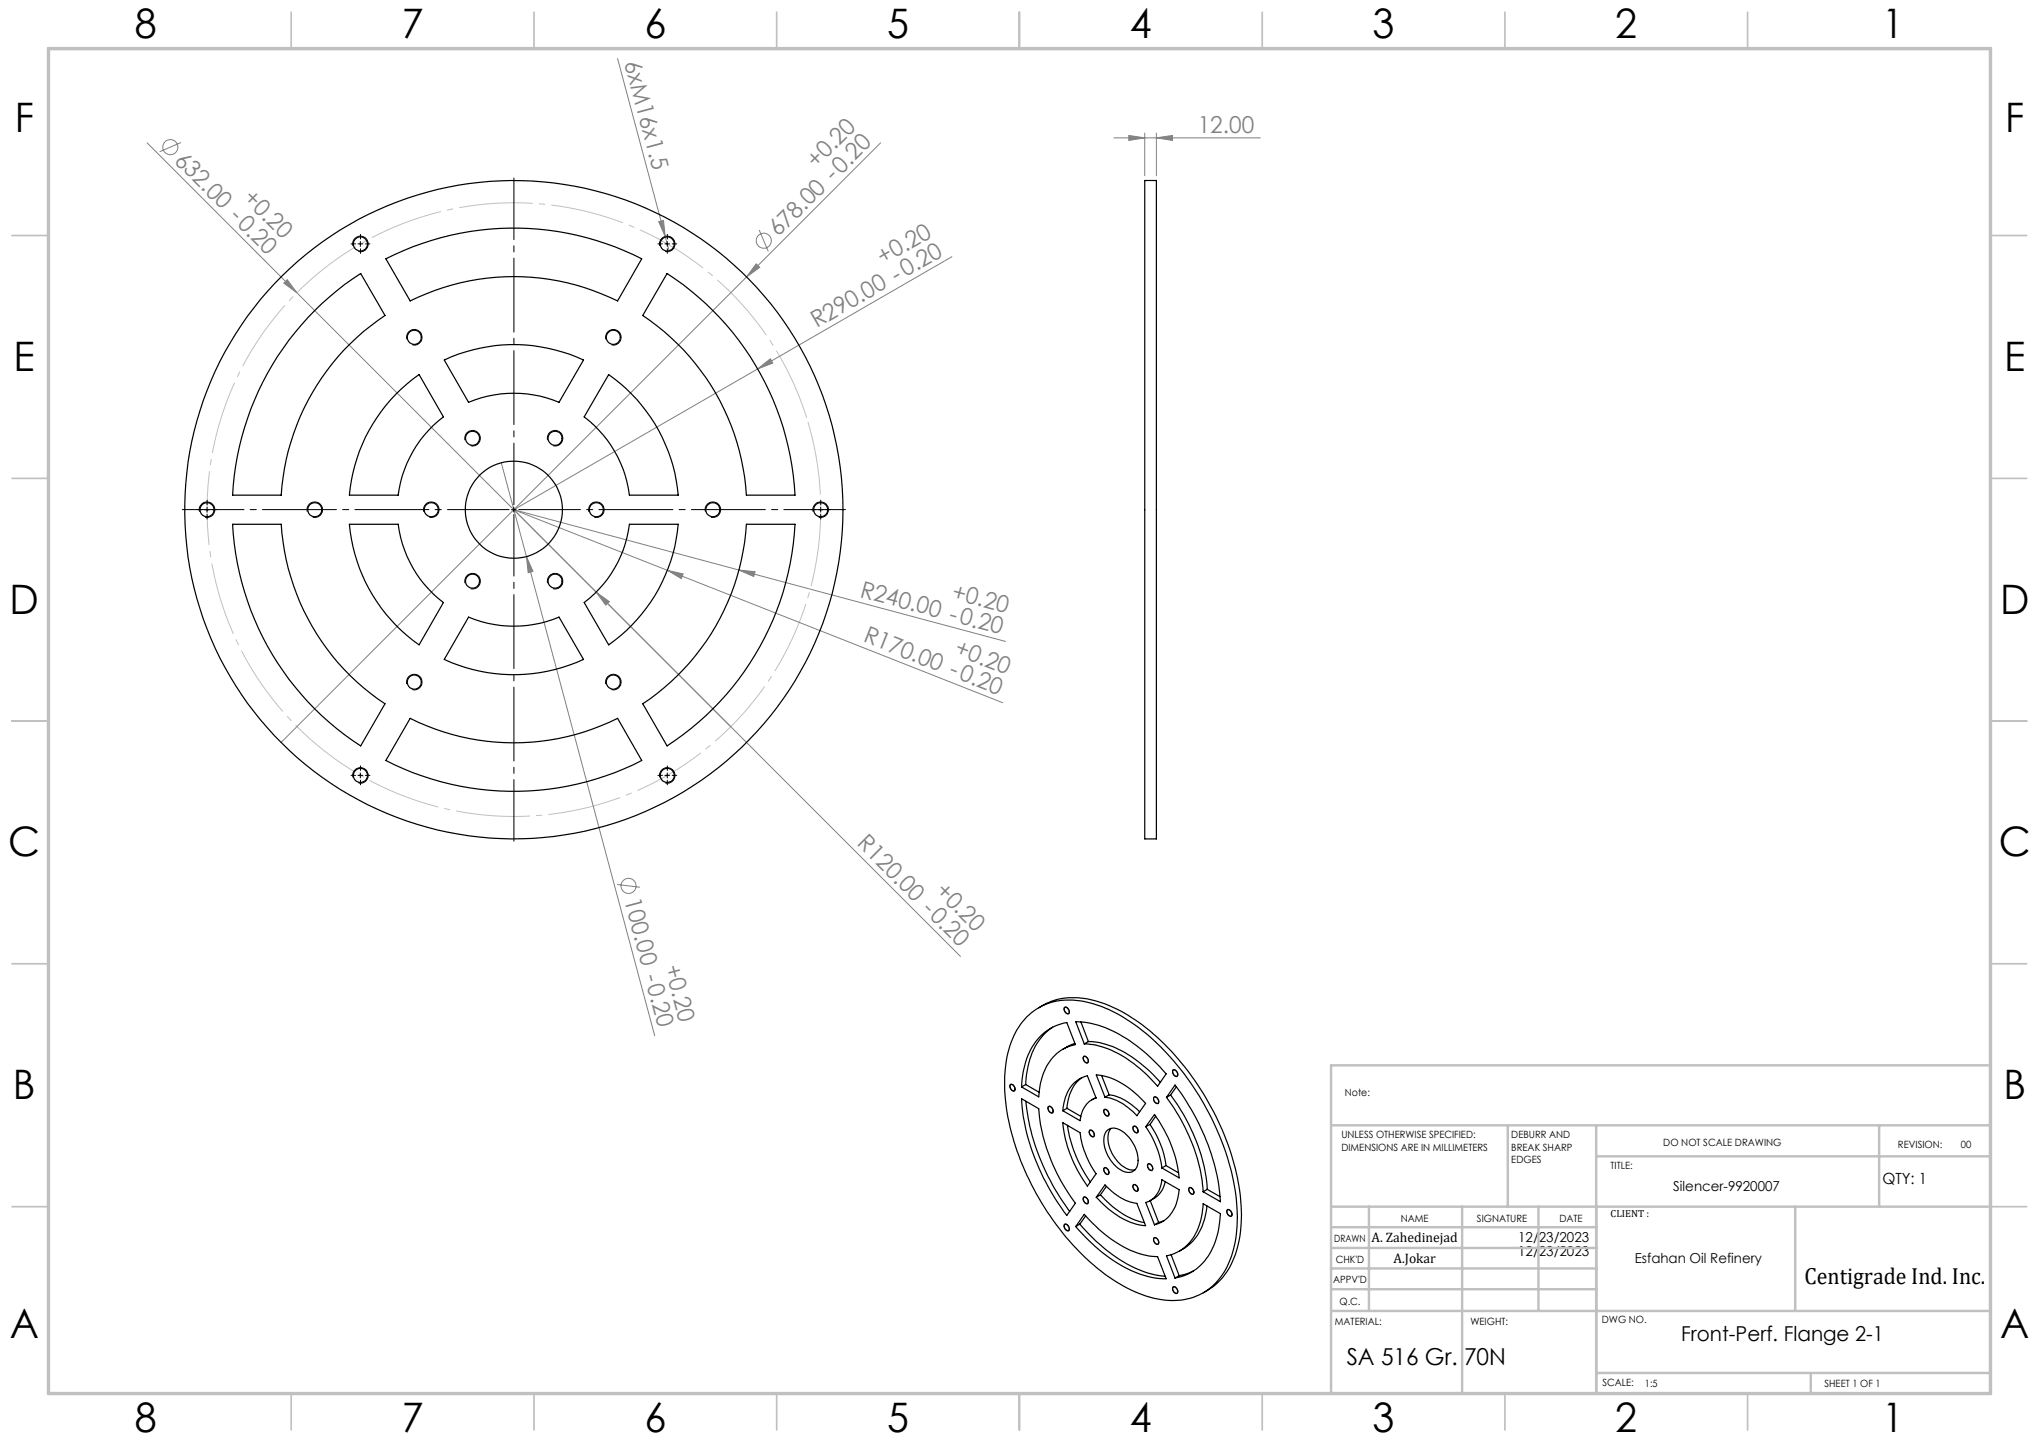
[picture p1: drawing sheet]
<svg xmlns="http://www.w3.org/2000/svg" width="420mm" height="297mm" viewBox="0 0 420 297" stroke-linecap="round" stroke-linejoin="round" font-family="sans-serif">
<g fill="none" stroke="#808080" stroke-width=".21">
<path d="M127.2 12.1l9.8 36.6M30.3 29.4l30.8 30.9M37.3 29.3l-4.4 2M181.4 29.4l-123.5 123.5M229.4 28.4h30.2M232.5 27.9l3.3 .5-3.3 .5zM235.8 27.4v8.8M238.2 28.4l3.3-.5v1zM238.2 27.4v8.8M58.5 58.3l.7-.7 1.9 2.7zM135.7 45.6l1-.2 .3 3.3zM137 48.7l.9 3.1"/>
<path d="M155.8 54.4l.7 .7-2.7 1.9zM156.4 47.4l1.9 4.4M196.1 52.9l-40 23.1M61.1 60.3l89.4 89.4M156.1 76l2.6-2.1 .5 .9zM156.1 76l-50.3 29M103.3 95.3l5.1 19.3M105.8 105l46.4 12.4M105.8 105l17 17M105.8 105l100.8 39.7M108.4 114.6l1.4 3.1-1 .3zM108.4 114.6l26.5 98.8"/>
<path d="M137.5 117.5l3.2 .7-.4 1zM152.2 117.4l3.3 .4-.2 .9zM152.2 117.4l54.9 14.7M122.8 122l2.7 1.9-.7 .7zM122.8 122l75 75M127.1 182.2l4.7 .5"/>
<circle cx="35.1" cy="30.3" r="1.56"/>
<circle cx="157.3" cy="49.6" r="1.57"/>
<circle cx="129.5" cy="182.5" r="1.56"/>
</g>
<path d="M166.3 86.5a63.2 63.2 0 0 0-105.9-25.4 63.2 63.2 0 0 0 29.1 104.9 63.2 63.2 0 0 0 77.7-76.3l-.9-3.2" fill="none" stroke="#c0c0c0" stroke-width=".21" stroke-dasharray="15.2 1.3 1.3 1.3" stroke-dashoffset="-.4" stroke-linecap="butt"/>
<g fill="none" stroke="#000" stroke-width=".21">
<path d="M72.7 50.7a1.6 1.6 0 0 1 1.4-2.1 1.6 1.6 0 0 1 1.8 1.8 1.6 1.6 0 0 1-2.1 1.4M73.7 50.2h1.1M74.2 49.7v1.1M135.9 50.7a1.6 1.6 0 0 1 1.4-2.1 1.6 1.6 0 0 1 1.7 1.8 1.6 1.6 0 0 1-2 1.4M136.9 50.2h1M137.4 49.7v1.1M83.8 69.9a1.6 1.6 0 0 1 1.4-2 1.6 1.6 0 0 1 1.7 1.7 1.6 1.6 0 0 1-2 1.4M124.8 69.9a1.6 1.6 0 0 1 1.4-2 1.6 1.6 0 0 1 1.7 1.7 1.6 1.6 0 0 1-2 1.4M95.8 90.7a1.59 1.59 0 0 1 1.4-2 1.59 1.59 0 0 1 1.7 1.7 1.59 1.59 0 0 1-2 1.4M112.8 90.7a1.59 1.59 0 0 1 1.4-2 1.59 1.59 0 0 1 1.7 1.7 1.59 1.59 0 0 1-2 1.4M41.1 105.4a1.6 1.6 0 0 1 1.4-2 1.6 1.6 0 0 1 1.7 1.7 1.6 1.6 0 0 1-2 1.4M42.2 105h.9"/>
<path d="M42.7 104.5v1M63.3 105.4a1.6 1.6 0 0 1 1.4-2 1.6 1.6 0 0 1 1.7 1.7 1.6 1.6 0 0 1-2 1.4M87.3 105.4a1.6 1.6 0 0 1 1.4-2 1.6 1.6 0 0 1 1.7 1.7 1.6 1.6 0 0 1-2 1.4M105.3 105h1M105.8 104.5v1M121.3 105.4a1.6 1.6 0 0 1 1.4-2 1.6 1.6 0 0 1 1.7 1.7 1.6 1.6 0 0 1-2 1.4M145.3 105.4a1.59 1.59 0 0 1 1.4-2 1.59 1.59 0 0 1 1.7 1.7 1.59 1.59 0 0 1-2 1.4M167.5 105.4a1.6 1.6 0 0 1 1.4-2 1.6 1.6 0 0 1 1.7 1.7 1.6 1.6 0 0 1-2 1.4M168.6 105h.9M169.1 104.5v1M95.8 120.1a1.6 1.6 0 0 1 1.4-2 1.6 1.6 0 0 1 1.7 1.7 1.6 1.6 0 0 1-2 1.4M112.8 120.1a1.6 1.6 0 0 1 1.4-2 1.6 1.6 0 0 1 1.7 1.7 1.6 1.6 0 0 1-2 1.4"/>
<path d="M73.7 159.7h1.1M74.2 159.2v1M83.8 140.9a1.6 1.6 0 0 1 1.4-2 1.6 1.6 0 0 1 1.7 1.7 1.6 1.6 0 0 1-2 1.4M124.8 140.9a1.6 1.6 0 0 1 1.4-2 1.6 1.6 0 0 1 1.7 1.7 1.6 1.6 0 0 1-2 1.4M136.9 159.7h1M137.4 159.2v1M72.7 160.1a1.6 1.6 0 0 1 1.4-2 1.6 1.6 0 0 1 1.8 1.7 1.6 1.6 0 0 1-2.1 1.5M135.9 160.1a1.6 1.6 0 0 1 1.4-2 1.6 1.6 0 0 1 1.7 1.7 1.6 1.6 0 0 1-2 1.5M219.2 207.6a.74 .74 0 0 1 .8 0 .74 .74 0 0 1 .3 .8 .41 .41 0 0 1-.4 .5 .41 .41 0 0 1-.4-.3l-.4-.7zM223.2 217.6a.89 .89 0 0 1 .8 .4 .89 .89 0 0 1 0 1 1.02 1.02 0 0 1-.8-1.4zM208.1 223.3a.88 .88 0 0 1 .9 .5 .88 .88 0 0 1-.1 1 1.02 1.02 0 0 1-.8-1.5zM215.9 227.9a.84 .84 0 0 1 .9 .4 .84 .84 0 0 1-.1 1 1.04 1.04 0 0 1-.8-1.4z"/>
<path d="M224.4 232.8a.87 .87 0 0 1 .9 .3 .87 .87 0 0 1 .1 .9 .79 .79 0 0 1-.8-.1 .79 .79 0 0 1-.3-.8zM227.4 228.5a.89 .89 0 0 1 .9 .4 .89 .89 0 0 1-.1 1 1.01 1.01 0 0 1-.8-1.4zM233.4 232a.84 .84 0 0 1 .9 .4 .84 .84 0 0 1-.1 1 1.04 1.04 0 0 1-.8-1.4zM236.5 239.7a.88 .88 0 0 1 .8 .5 .88 .88 0 0 1-.1 .9 1.02 1.02 0 0 1-.7-1.4zM237.7 226a.87 .87 0 0 1 .8 .3 .87 .87 0 0 1 .2 .9 .82 .82 0 0 1-.9-.2 .82 .82 0 0 1-.2-.9zM241.6 220.3a.89 .89 0 0 1 .9 .5 .89 .89 0 0 1-.1 1 1.02 1.02 0 0 1-.8-1.5zM219.3 252.2a.87 .87 0 0 1 .8 .3 .87 .87 0 0 1 .1 .9 .85 .85 0 0 1-.9-.2 .85 .85 0 0 1-.1-.9zM223.2 246.6a.88 .88 0 0 1 .9 .4 .88 .88 0 0 1-.1 1 1.02 1.02 0 0 1-.8-1.4zM227.4 240.5a.86 .86 0 0 1 .9 .4 .86 .86 0 0 1-.1 1 .97 .97 0 0 1-.8-1.4zM233.4 244a.84 .84 0 0 1 .9 .4 .84 .84 0 0 1-.1 1 1.04 1.04 0 0 1-.8-1.4zM237.7 254.9a.89 .89 0 0 1 .8 .5 .89 .89 0 0 1 0 .9 .99 .99 0 0 1-.8-1.4zM245 244.6a.86 .86 0 0 1 .8 .4 .86 .86 0 0 1-.1 1 .94 .94 0 0 1-.7-1.4z"/>
<path d="M252.8 249.2a.87 .87 0 0 1 .8 .3 .87 .87 0 0 1 .2 .9 .82 .82 0 0 1-.9-.2 .82 .82 0 0 1-.2-.9zM241.6 265a.86 .86 0 0 1 .9 .5 .86 .86 0 0 1-.1 .9 .98 .98 0 0 1-.8-1.4z"/>
</g>
<g fill="none" stroke="#c0c0c0" stroke-width=".35">
<path d="M60 2.5v7.5M110 2.5v7.5M160 2.5v7.5M210 2.5v7.5M260 2.5v7.5M310 2.5v7.5M360 2.5v7.5M2.5 48.5h7.5M410 48.5h7.5M2.5 98.5h7.5M410 98.5h7.5M2.5 148.5h7.5"/>
<path d="M410 148.5h7.5M2.5 198.5h7.5M410 198.5h7.5M2.5 248.5h7.5M410 248.5h7.5M60 287v7.5M110 287v7.5M160 287v7.5M210 287v7.5M260 287v7.5M310 287v7.5M360 287v7.5"/>
</g>
<g fill="none" stroke="#c0c0c0" stroke-width=".5">
<path d="M410 219.4h-135.8v67.4M274.2 231.8h135.8M310.6 231.8v16.7M328.8 231.8v55.2M328.8 238.2h81.2M387.1 231.8v16.7M274.2 248.5h135.8M274.2 257h54.6M274.2 252.8h54.6M282 248.5v21.5M301.2 248.5v38.3M316.9 248.5v21.5"/>
<path d="M369.8 248.5v21.5M274.2 265.5h54.6M274.2 261.3h54.6M274.2 270h135.8M328.8 282.8h81.2M373 282.8v4.2"/>
</g>
<path d="M10 10h400v277h-400z" fill="none" stroke="#c0c0c0" stroke-width=".7"/>
<path d="M104.9 105h-67.3M105.9 104v-67.3M105.9 106v67.3M106.9 105h67.3" fill="none" stroke="#000" stroke-width=".21" stroke-dasharray="15.2 1.3 1.3 1.3" stroke-dashoffset="2.5"/>
<g fill="none" stroke="#000" stroke-width=".21" stroke-dasharray="15.2 1.3 1.3 1.3">
<path d="M73.3 50.2h-1M74.3 49.2v-.9M74.3 51.2v1M75.3 50.2h.9M136.5 50.2h-1M137.5 49.2v-.9M137.5 51.2v1M138.5 50.2h.9M41.7 105h-1M42.7 104v-1M42.7 106v.9M43.7 105h.9"/>
<path d="M168.1 105h-1M169.1 104v-1M169.1 106v.9M170.1 105h.9M73.3 159.7h-1M74.3 158.7v-1M75.3 159.7h.9M136.5 159.7h-1M137.5 158.7v-1M138.5 159.7h.9M74.3 160.7v.9M137.5 160.7v.9"/>
</g>
<g fill="#808080">
<path d="M58.5 58.3l.7-.7 1.9 2.7z"/>
<path d="M135.7 45.6l1-.2 .3 3.3z"/>
<path d="M156.1 76l2.6-2.1 .5 .9z"/>
<path d="M155.8 54.4l.7 .7-2.7 1.9z"/>
<path d="M108.4 114.6l1.4 3.1-1 .3z"/>
<path d="M122.8 122l2.7 1.9-.7 .7z"/>
<path d="M137.5 117.5l3.2 .7-.4 1z"/>
<path d="M152.2 117.4l3.3 .4-.2 .9z"/>
<path d="M238.2 28.4l3.3-.5v1zM232.5 27.9l3.3 .5-3.3 .5z"/>
</g>
<g fill="none" stroke="#000" stroke-width=".25">
<path d="M235.8 37.2h2.4v135.6h-2.4zM79.5 53.3a58.1 58.1 0 0 1 52.7 0l-5 8.7a48 48 0 0 0-42.7 0zM137.4 56.3a58 58 0 0 1 26.4 45.7h-10.1a48 48 0 0 0-21.3-37zM64.8 64l3-2.8a46.7 46.7 0 0 1 6.5-4.9l5 8.7a48.2 48.2 0 0 0-21.4 37h-10a58.3 58.3 0 0 1 16.9-38zM91.5 74.2a33.9 33.9 0 0 1 28.7 0l-5.1 8.7a24.1 24.1 0 0 0-18.6 0zM125.4 77.1a33.9 33.9 0 0 1 14.3 24.9h-10.1a24.1 24.1 0 0 0-9.3-16.1zM81.6 81.2l2.3-2.1 2.4-2 5 8.8a24.1 24.1 0 0 0-9.3 16.1h-10a34.2 34.2 0 0 1 9.6-20.8zM47.9 108h10a48 48 0 0 0 21.4 37l-5 8.6a57.9 57.9 0 0 1-26.4-45.6zM72 108h10a24.1 24.1 0 0 0 9.3 16.1l-5 8.7a34 34 0 0 1-14.3-24.8zM129.6 108h10.1a33.8 33.8 0 0 1-14.3 24.8l-5.1-8.7a24.1 24.1 0 0 0 9.3-16.1zM153.7 108h10.1a58 58 0 0 1-26.4 45.6l-5-8.6a47.8 47.8 0 0 0 21.3-37zM96.5 127.1a24.1 24.1 0 0 0 18.6 0l5.1 8.7a34.2 34.2 0 0 1-28.7 0z"/>
<path d="M84.5 148a47.7 47.7 0 0 0 42.7 0l5 8.6a57.8 57.8 0 0 1-52.7 0zM211.5 209.4a12.7 12.7 0 0 1 12.4-3 32.8 32.8 0 0 1 15.8 9.9 54.9 54.9 0 0 1 15 30.8 24.1 24.1 0 0 1-2.6 14.9 12.4 12.4 0 0 1-13.8 5.5 33.2 33.2 0 0 1-16.6-10.4 55.5 55.5 0 0 1-14.5-29.9 25 25 0 0 1 2.3-15.1zM214 207.6a14.1 14.1 0 0 1 12.9-1.1 38 38 0 0 1 16.5 12.5 53.2 53.2 0 0 1 12.3 29.5 22.1 22.1 0 0 1-3.1 13.6 12.5 12.5 0 0 1-4.7 4.2M214.1 213.6a9.9 9.9 0 0 1 5.6-3l1.8 4.6a9.1 9.1 0 0 0-7 7.3l-.5 3.4-3.6-2a15.5 15.5 0 0 1 3.7-10.3zM216.8 211.6a13 13 0 0 0-5.3 9.4l-.2 2.4M219.3 207.6a.73 .73 0 0 1 .7 .1 .73 .73 0 0 1 .2 .8 .49 .49 0 0 1-.5 .3 .49 .49 0 0 1-.4-.6zM221.4 214.9l-1.1 .4-1.4 .8M221.6 210.4a22.7 22.7 0 0 1 13.9 6.1l2.8 2.6 1.9 2.1-1.8 2.5a24.7 24.7 0 0 0-12.6-8.4l-2.5-.3zM222.6 210.5l1.6 4M223.2 217.6a.8 .8 0 0 1 .8 .4 .8 .8 0 0 1 0 .9 .94 .94 0 0 1-.8-1.3zM224.2 214.5a18.4 18.4 0 0 1 11.4 5.1l1.3 1.1 2.1 2.2M224.2 214.5l-.9 .5"/>
<path d="M208.1 223.4a.8 .8 0 0 1 .8 .4 .8 .8 0 0 1 0 .9 .94 .94 0 0 1-.8-1.3zM210.4 226.3l3.6 2a37.9 37.9 0 0 0 7.5 19.5l-1.8 2.5a45.1 45.1 0 0 1-9.3-24zM211.3 223.4l-.9 .5M211.3 223.4l2.7 1.6M211.3 226.8a45.9 45.9 0 0 0 9 22.7M215.9 228a.73 .73 0 0 1 .8 .2 .73 .73 0 0 1 .2 .8 .48 .48 0 0 1-.6 .2 .48 .48 0 0 1-.3-.5zM218.9 231.2l3.6 2.1a19.4 19.4 0 0 0 3.3 8.5l-1.8 2.5a26.9 26.9 0 0 1-5.1-13.1zM219.8 228.3l-.9 .5M219.8 228.3l2.8 1.6M219.9 231.8a27.2 27.2 0 0 0 4.7 11.6M221.2 223.1l1.5-1.1 1.3-.4 1.8 4.6a5.1 5.1 0 0 0-3.3 4.6l-3.6-2a9.1 9.1 0 0 1 2.3-5.7zM222.8 222a7.9 7.9 0 0 0-3 6.3"/>
<path d="M224.5 232.8a.81 .81 0 0 1 .7 .4 .81 .81 0 0 1 0 .9 .94 .94 0 0 1-.7-1.3zM225.7 226.1l-.8 .4M225.8 221.4a15.3 15.3 0 0 1 9.6 5.3l.6 .6-1.8 2.5a11 11 0 0 0-6.6-3.8zM226.9 221.5l1.6 4M227.5 228.6a.8 .8 0 0 1 .8 .4 .8 .8 0 0 1-.1 .8 .9 .9 0 0 1-.7-1.2zM227.9 233a2.31 2.31 0 0 1 3.2 0 7.2 7.2 0 0 1 3.1 7.2 2.1 2.1 0 0 1-3.4 .7 7.3 7.3 0 0 1-3.3-7.1zM228.5 225.5a10.9 10.9 0 0 1 6.2 3.5M228.5 225.5l-.9 .5M228.8 232.4a4.8 4.8 0 0 0 .3 5.2 5.5 5.5 0 0 0 4.5 3.4l.2-.1M233.4 232.1a.72 .72 0 0 1 .8 .2 .72 .72 0 0 1 .2 .8 .48 .48 0 0 1-.6 .2 .48 .48 0 0 1-.3-.5zM236 232.1l1.8-2.6a27 27 0 0 1 5.1 13.1l-3.6-2M236 232.1a19.3 19.3 0 0 1 3.3 8.5"/>
<path d="M236.4 239.9a.77 .77 0 0 1 .8 .1 .77 .77 0 0 1 .2 .8 .56 .56 0 0 1-.6 .2 .56 .56 0 0 1-.4-.6zM236.9 231.6a19.5 19.5 0 0 1 3.3 8.5M236.9 231.6l-.9 .5M237.7 226a.81 .81 0 0 1 .8 .4 .81 .81 0 0 1 0 .9 .89 .89 0 0 1-.8-1.3zM238.1 229.9l-1.2 1.7M240.3 226l1.7-2.5a45.8 45.8 0 0 1 9.4 24l-3.6-2M240.3 226a37.1 37.1 0 0 1 7.5 19.5M241.1 225.5a37.1 37.1 0 0 1 7.6 19.5M241.1 225.5l-.8 .5M241.7 220.4a.8 .8 0 0 1 .7 .4 .8 .8 0 0 1 0 .9 .94 .94 0 0 1-.7-1.3zM242.3 223.8l-1.2 1.7M219.3 252.2a.81 .81 0 0 1 .8 .4 .81 .81 0 0 1-.1 .9 .9 .9 0 0 1-.7-1.3z"/>
<path d="M222.4 252.1a31.2 31.2 0 0 0 14.7 10.3l2.9 .5M222.4 252.1l-.8 .5M223.2 246.6a.8 .8 0 0 1 .8 .4 .8 .8 0 0 1 0 .9 .94 .94 0 0 1-.8-1.3zM223.3 250.1a25.6 25.6 0 0 0 12.1 8.3l1.2 .3 1.8 .1 1.8 4.6a21.7 21.7 0 0 1-13.2-5.5 43.9 43.9 0 0 1-5.4-5.3zM223.6 250.4l-1.2 1.7M226.7 246.1a17.1 17.1 0 0 0 9 5.7M226.7 246.1l-.9 .5M227.5 240.6a.78 .78 0 0 1 .8 .4 .78 .78 0 0 1-.1 .8 .85 .85 0 0 1-.7-1.2zM227.6 244a11 11 0 0 0 6.6 3.9l1.8 4.5a15.1 15.1 0 0 1-9.7-5.3l-.5-.5zM227.9 244.4l-1.2 1.7M233.5 244a.74 .74 0 0 1 .8 .4 .74 .74 0 0 1-.2 .9 .92 .92 0 0 1-.6-1.3zM236.9 247.3l1.8 4.5"/>
<path d="M237.7 255a.8 .8 0 0 1 .8 .4 .8 .8 0 0 1 0 .9 .89 .89 0 0 1-.8-1.3zM238.7 251.8l-.9 .5M239.3 243l3.6 2a7.8 7.8 0 0 1-4.2 7l-.9 .3-1.8-4.6a5.1 5.1 0 0 0 3.3-4.7zM239.8 251.4l-1.1 .4M240 243.4a5.4 5.4 0 0 1-3.1 3.9M240.2 240.1l-.9 .5M240.2 240.1l2.6 1.5M241.2 258.4l1.7 4.3M245 244.7a.78 .78 0 0 1 .8 .4 .78 .78 0 0 1-.1 .8 .85 .85 0 0 1-.7-1.2zM247.8 247.9l3.6 2.1a15.4 15.4 0 0 1-4.1 10.6 9.9 9.9 0 0 1-5.3 2.6l-1.7-4.5a9.1 9.1 0 0 0 7-7.3zM248.6 248.4a10.9 10.9 0 0 1-5.7 9.3M248.7 245l-.9 .5"/>
<path d="M248.7 245l2.6 1.5M252.8 249.2a.81 .81 0 0 1 .8 .4 .81 .81 0 0 1 0 .9 .89 .89 0 0 1-.8-1.3zM241.7 265.1a.78 .78 0 0 1 .7 .4 .78 .78 0 0 1 0 .8 .89 .89 0 0 1-.7-1.2zM242.9 262.7l-.9 .5M245.8 261.8l-1.1 .5-1.8 .4"/>
<circle cx="74.2" cy="50.2" r="1.46"/>
<circle cx="137.4" cy="50.2" r="1.46"/>
<circle cx="85.3" cy="69.5" r="1.46"/>
<circle cx="126.3" cy="69.5" r="1.45"/>
<circle cx="97.3" cy="90.3" r="1.44"/>
<circle cx="114.3" cy="90.3" r="1.44"/>
<circle cx="42.6" cy="105" r="1.45"/>
<circle cx="64.8" cy="105" r="1.45"/>
<circle cx="88.8" cy="105" r="1.44"/>
<circle cx="97.3" cy="119.7" r="1.44"/>
<circle cx="105.8" cy="105" r="10"/>
<circle cx="105.8" cy="105" r="67.8"/>
<circle cx="114.3" cy="119.7" r="1.44"/>
<circle cx="122.8" cy="105" r="1.45"/>
<circle cx="146.8" cy="105" r="1.44"/>
<circle cx="169" cy="105" r="1.45"/>
<circle cx="74.2" cy="159.7" r="1.46"/>
<circle cx="85.3" cy="140.5" r="1.46"/>
<circle cx="126.3" cy="140.5" r="1.45"/>
<circle cx="137.4" cy="159.7" r="1.46"/>
</g>
<g font-size="8.4">
<text x="27.7" y="7.9">8</text>
<text x="82.7" y="7.9">7</text>
<text x="132.7" y="7.9">6</text>
<text x="182.7" y="7.9">5</text>
<text x="232.7" y="7.9">4</text>
<text x="282.7" y="7.9">3</text>
<text x="332.7" y="7.9">2</text>
<text x="387.7" y="7.9">1</text>
<text x="3" y="27.1">F</text>
<text x="413" y="27.1">F</text>
<text x="2.8" y="76.4">E</text>
<text x="412.8" y="76.4">E</text>
<text x="2" y="126.4">D</text>
<text x="412" y="126.4">D</text>
<text x="1.7" y="176.4">C</text>
<text x="411.7" y="176.4">C</text>
<text x="2.7" y="226.4">B</text>
<text x="412.7" y="226.4">B</text>
<text x="2" y="275.6">A</text>
<text x="412" y="275.6">A</text>
<text x="27.7" y="294.9">8</text>
<text x="82.7" y="294.9">7</text>
<text x="132.7" y="294.9">6</text>
<text x="182.7" y="294.9">5</text>
<text x="232.7" y="294.9">4</text>
<text x="282.7" y="294.9">3</text>
<text x="332.7" y="294.9">2</text>
<text x="387.7" y="294.9">1</text>
</g>
<g font-size="4.8" fill="#808080">
<text x="128.6" y="13" transform="rotate(75 128.6 13)">6xM16x1.5</text>
<text x="246.7" y="27.3">12.00</text>
<text x="35.8" y="33.3" transform="rotate(45 35.8 33.3)">632.00 -0.20</text>
<text x="168.1" y="34.8" transform="rotate(-45 168.1 34.8)">+0.20</text>
<text x="49.9" y="41.1" transform="rotate(45 49.9 41.1)">+0.20</text>
<text x="160.3" y="48.9" transform="rotate(-45 160.3 48.9)">678.00 -0.20</text>
<text x="181.9" y="54.6" transform="rotate(-30 181.9 54.6)">+0.20</text>
<text x="168.2" y="67.7" transform="rotate(-30 168.2 67.7)">R290.00 -0.20</text>
<text x="177" y="122.9" transform="rotate(15 177 122.9)">R240.00 -0.20</text>
<text x="195.9" y="123.3" transform="rotate(15 195.9 123.3)">+0.20</text>
<text x="177.7" y="132.1" transform="rotate(22 177.7 132.1)">R170.00 -0.20</text>
<text x="196.4" y="134.7" transform="rotate(22 196.4 134.7)">+0.20</text>
<text x="176.4" y="173.9" transform="rotate(45 176.4 173.9)">R120.00 -0.20</text>
<text x="128.6" y="185.4" transform="rotate(75 128.6 185.4)">100.00 -0.20</text>
<text x="192.5" y="183.7" transform="rotate(45 192.5 183.7)">+0.20</text>
<text x="136.9" y="199.2" transform="rotate(75 136.9 199.2)">+0.20</text>
</g>
<g font-size="4.8">
<text x="371.7" y="264.5">Centigrade Ind. Inc.</text>
<text x="277.4" y="281.1">SA 516 Gr. 70N</text>
</g>
<text font-size="4.2" x="346.3" y="276.1">Front-Perf. Flange 2-1</text>
<text font-size="3.2" x="387.7" y="243.9">QTY: 1</text>
<g font-size="2.8">
<text x="344.7" y="245.3">Silencer-9920007</text>
<text x="282.5" y="255.9">A. Zahedinejad</text>
<text x="312.7" y="255.9">12/23/2023</text>
<text x="287" y="260.1">A.Jokar</text>
<text x="312.7" y="258.7">12/23/2023</text>
<text x="336.7" y="260.1">Esfahan Oil Refinery</text>
</g>
<g font-size="2.1">
<text x="277" y="225.8">Note:</text>
<text x="276.3" y="234.5">UNLESS OTHERWISE SPECIFIED:</text>
<text x="276.3" y="237">DIMENSIONS ARE IN MILLIMETERS</text>
<text x="311.3" y="234.5">DEBURR AND</text>
<text x="311.3" y="237">BREAK SHARP</text>
<text x="311.3" y="239.5">EDGES</text>
<text x="342.6" y="235.9">DO NOT SCALE DRAWING</text>
<text x="391" y="236.5">REVISION:</text>
<text x="403.9" y="236.5">00</text>
<text x="331.8" y="240.8">TITLE:</text>
<text x="288.5" y="251.7">NAME</text>
<text x="304.2" y="251.7">SIGNATURE</text>
<text x="321.2" y="251.7">DATE</text>
<text x="331.8" y="250.7">CLIENT :</text>
<text x="274.8" y="255.8">DRAWN</text>
<text x="275.1" y="260.1">CHK'D</text>
<text x="274.6" y="264.2">APPV'D</text>
<text x="275.9" y="268.7">Q.C.</text>
<text x="275" y="273">MATERIAL:</text>
<text x="302.9" y="273">WEIGHT:</text>
<text x="330" y="272.5">DWG NO.</text>
<text x="330.1" y="285.6">SCALE:</text>
<text x="338.8" y="285.6">1:5</text>
<text x="375.8" y="285.6">SHEET 1 OF 1</text>
</g>
</svg>
